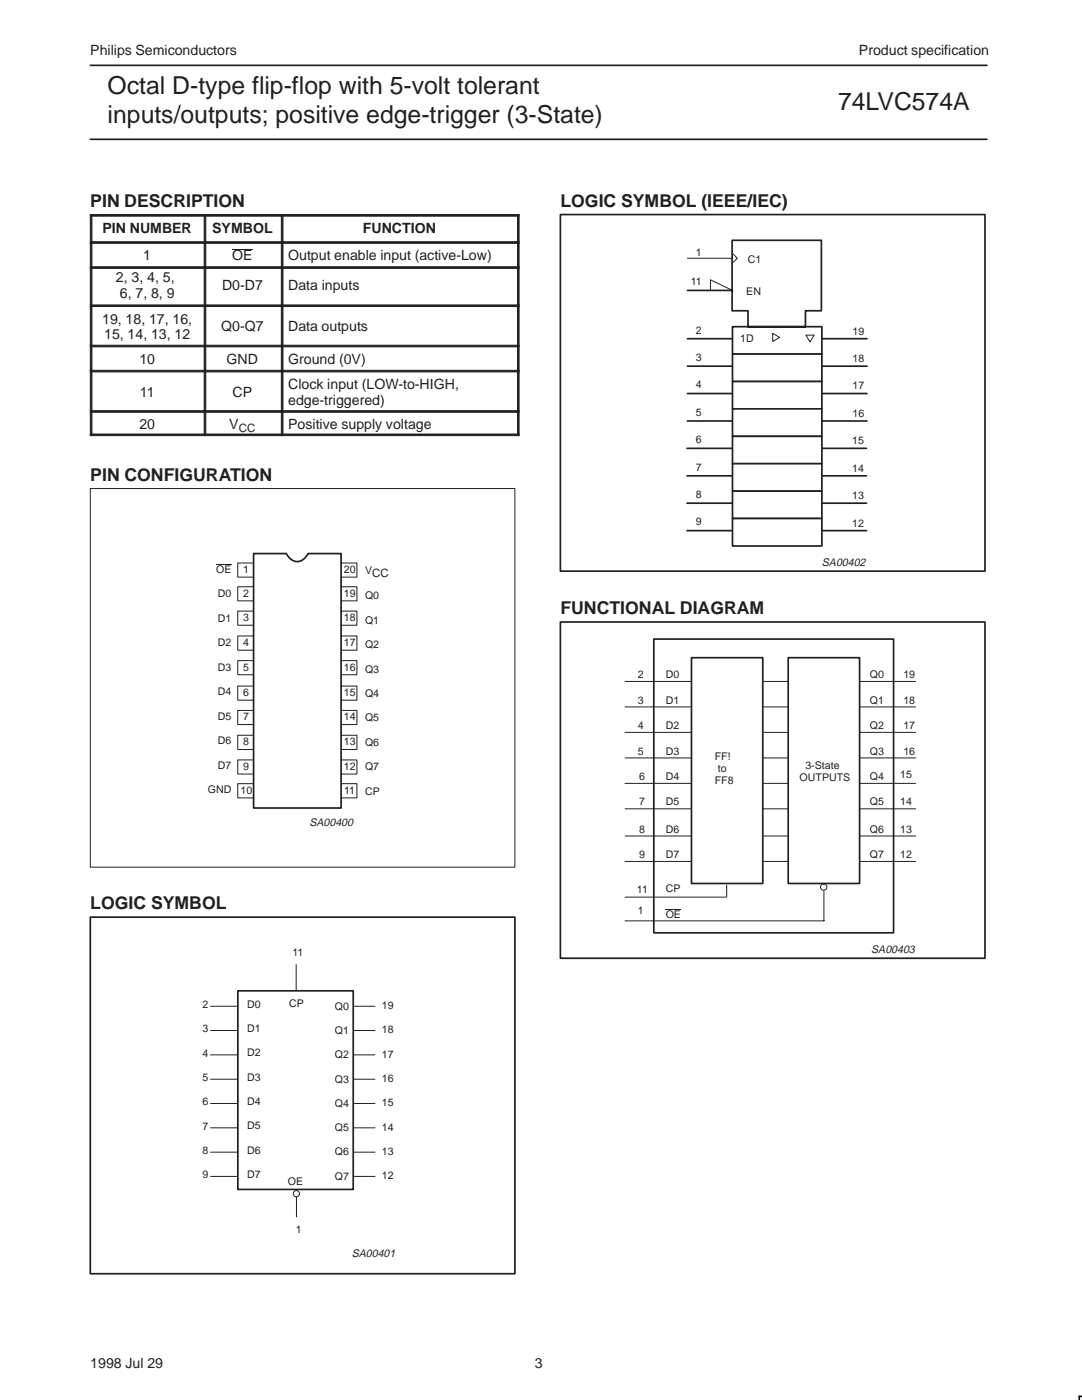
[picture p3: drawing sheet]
<svg xmlns="http://www.w3.org/2000/svg" width="216mm" height="279mm" viewBox="0 0 216 279" stroke-linecap="round" stroke-linejoin="round" font-family="sans-serif">
<path d="M18 13h178.9M18 27.8h178.9M50.6 110.5v50.8h17.5v-50.8h-6.6a2.26 2.26 0 0 1-3.4 1.2l-1-1.2h-6.4" fill="none" stroke="#231f20" stroke-width=".34"/>
<g fill="#231f20" stroke="#231f20" stroke-width=".2">
<path d="M18 42.8h.3v5.4h-.3z" fill-rule="evenodd"/>
<path d="M18 42.8h22.7v.3h-22.7z" fill-rule="evenodd"/>
<path d="M40.7 42.8h.4v5.4h-.4z" fill-rule="evenodd"/>
<path d="M40.7 42.8h15.4v.3h-15.4z" fill-rule="evenodd"/>
<path d="M56.1 42.8h.4v5.4h-.4z" fill-rule="evenodd"/>
<path d="M103.3 42.8h.3v5.4h-.3z" fill-rule="evenodd"/>
<path d="M56.1 42.8h47.5v.3h-47.5z" fill-rule="evenodd"/>
<path d="M18 48.2h.3v5h-.3z" fill-rule="evenodd"/>
<path d="M18 48.2h22.7v.4h-22.7z" fill-rule="evenodd"/>
<path d="M40.7 48.2h.4v5h-.4z" fill-rule="evenodd"/>
<path d="M40.7 48.2h15.4v.4h-15.4z" fill-rule="evenodd"/>
<path d="M56.1 48.2h.4v5h-.4z" fill-rule="evenodd"/>
<path d="M103.3 48.2h.3v5h-.3z" fill-rule="evenodd"/>
<path d="M56.1 48.2h47.5v.4h-47.5z" fill-rule="evenodd"/>
<path d="M18 53.2h.3v7.6h-.3z" fill-rule="evenodd"/>
<path d="M18 53.2h22.7v.4h-22.7z" fill-rule="evenodd"/>
<path d="M40.7 53.2h.4v7.6h-.4z" fill-rule="evenodd"/>
<path d="M40.7 53.2h15.4v.4h-15.4z" fill-rule="evenodd"/>
<path d="M56.1 53.2h.4v7.6h-.4z" fill-rule="evenodd"/>
<path d="M103.3 53.2h.3v7.6h-.3z" fill-rule="evenodd"/>
<path d="M56.1 53.2h47.5v.4h-47.5z" fill-rule="evenodd"/>
<path d="M18 60.9h.3v8h-.3z" fill-rule="evenodd"/>
<path d="M18 60.9h22.7v.3h-22.7z" fill-rule="evenodd"/>
<path d="M40.7 60.9h.4v8h-.4z" fill-rule="evenodd"/>
<path d="M40.7 60.9h15.4v.3h-15.4z" fill-rule="evenodd"/>
<path d="M56.1 60.9h.4v8h-.4z" fill-rule="evenodd"/>
<path d="M103.3 60.9h.3v8h-.3z" fill-rule="evenodd"/>
<path d="M56.1 60.9h47.5v.3h-47.5z" fill-rule="evenodd"/>
<path d="M18 68.9h.3v5h-.3z" fill-rule="evenodd"/>
<path d="M18 68.9h22.7v.3h-22.7z" fill-rule="evenodd"/>
<path d="M40.7 68.9h.4v5h-.4z" fill-rule="evenodd"/>
<path d="M40.7 68.9h15.4v.3h-15.4z" fill-rule="evenodd"/>
<path d="M56.1 68.9h.4v5h-.4z" fill-rule="evenodd"/>
<path d="M103.3 68.9h.3v5h-.3z" fill-rule="evenodd"/>
<path d="M56.1 68.9h47.5v.3h-47.5z" fill-rule="evenodd"/>
<path d="M18 73.9h.3v8h-.3z" fill-rule="evenodd"/>
<path d="M18 73.9h22.7v.3h-22.7z" fill-rule="evenodd"/>
<path d="M40.7 73.9h.4v8h-.4z" fill-rule="evenodd"/>
<path d="M40.7 73.9h15.4v.3h-15.4z" fill-rule="evenodd"/>
<path d="M56.1 73.9h.4v8h-.4z" fill-rule="evenodd"/>
<path d="M103.3 73.9h.3v8h-.3z" fill-rule="evenodd"/>
<path d="M56.1 73.9h47.5v.3h-47.5z" fill-rule="evenodd"/>
<path d="M18 82h.3v4.9h-.3z" fill-rule="evenodd"/>
<path d="M18 82h22.7v.3h-22.7z" fill-rule="evenodd"/>
<path d="M18 86.6h22.7v.3h-22.7z" fill-rule="evenodd"/>
<path d="M40.7 82h.4v4.9h-.4z" fill-rule="evenodd"/>
<path d="M40.7 82h15.4v.3h-15.4z" fill-rule="evenodd"/>
<path d="M40.7 86.6h15.4v.3h-15.4z" fill-rule="evenodd"/>
<path d="M56.1 82h.4v4.9h-.4z" fill-rule="evenodd"/>
<path d="M103.3 82h.3v4.9h-.3z" fill-rule="evenodd"/>
<path d="M56.1 82h47.5v.3h-47.5z" fill-rule="evenodd"/>
<path d="M56.1 86.6h47.5v.3h-47.5z" fill-rule="evenodd"/>
</g>
<g fill="none" stroke="#231f20" stroke-width=".2">
<path d="M46.3 49.8h4.1M18 97.5h84.7v75.6h-84.7zM43.1 112.7h3.1M50.6 117.1h-3.2v2.8h3.2M50.6 112.4h-3.2v2.8h3.2M68.1 117.1h3.1v2.8h-3.1M68.1 112.4h3.1v2.8h-3.1M50.6 136.9h-3.2v2.8h3.2M50.6 131.8h-3.2v2.9h3.2M50.6 126.9h-3.2v2.9h3.2M50.6 122h-3.2v2.8h3.2M68.1 136.9h3.1v2.8h-3.1"/>
<path d="M68.1 131.8h3.1v2.9h-3.1M68.1 126.9h3.1v2.9h-3.1M68.1 122h3.1v2.8h-3.1M50.6 156.4h-3.2v2.8h3.2M50.6 151.7h-3.2v2.8h3.2M50.6 146.7h-3.2v2.9h3.2M50.6 141.8h-3.2v2.8h3.2M68.1 156.4h3.1v2.8h-3.1M68.1 151.7h3.1v2.8h-3.1M68.1 146.7h3.1v2.9h-3.1M68.1 141.8h3.1v2.8h-3.1M42 205.7h32.8"/>
<path d="M42 210.5h32.8M42 215.4h32.8M42 200.8h32.8M42 220.2h32.8M42 225.1h32.8M42 229.9h32.8M42 234.8h32.8M59.2 237.6v5.3"/>
</g>
<path d="M47.5 197.7h23v39.7h-23z" fill-rule="evenodd" fill="#fff"/>
<path d="M47.5 197.7h23v39.7h-23z" fill="none" stroke="#231f20" stroke-width=".34"/>
<circle cx="59.1" cy="238.2" r=".62" fill="#fff"/>
<g fill="none" stroke="#231f20" stroke-width=".2">
<path d="M137.2 51.5h9M141.8 58v-2.2l4.4 2.2M160.8 66.9h1.6l-.8 1.4zM59.1 192.5v5.2"/>
<circle cx="59.1" cy="238.2" r=".62"/>
</g>
<g fill="none" stroke="#231f20" stroke-width=".34">
<path d="M137.2 58h9M146.1 48h17.8v14h-3.2v3.2h-11.4v-3.2h-3.2zM137.2 67.6h9M137.2 73.1h9M137.2 78.5h9M146.2 65.2h17.8v5.5h-17.8zM164 67.6h9M164 73.1h9M164 78.5h9M137.1 89.5h9M137.1 95h9M137.2 84h9"/>
<path d="M163.9 89.5h9M163.9 95h9M164 84h9M137.1 100.4h9M137.1 105.9h9M163.9 100.4h9M163.9 105.9h9M18 183h84.7v71.2h-84.7z"/>
</g>
<path d="M146.2 70.7h17.8v5.4h-17.8z" fill-rule="evenodd" fill="#fff"/>
<path d="M146.2 70.7h17.8v5.4h-17.8z" fill="none" stroke="#231f20" stroke-width=".34"/>
<path d="M146.2 76.1h17.8v5.5h-17.8z" fill-rule="evenodd" fill="#fff"/>
<path d="M146.2 76.1h17.8v5.5h-17.8z" fill="none" stroke="#231f20" stroke-width=".34"/>
<path d="M146.2 81.6h17.8v5.5h-17.8z" fill-rule="evenodd" fill="#fff"/>
<path d="M146.2 81.6h17.8v5.5h-17.8z" fill="none" stroke="#231f20" stroke-width=".34"/>
<path d="M146.2 87.1h17.8v5.4h-17.8z" fill-rule="evenodd" fill="#fff"/>
<path d="M146.2 87.1h17.8v5.4h-17.8z" fill="none" stroke="#231f20" stroke-width=".34"/>
<path d="M146.2 92.5h17.8v5.5h-17.8z" fill-rule="evenodd" fill="#fff"/>
<path d="M146.2 92.5h17.8v5.5h-17.8z" fill="none" stroke="#231f20" stroke-width=".34"/>
<path d="M146.2 98h17.8v5.5h-17.8z" fill-rule="evenodd" fill="#fff"/>
<path d="M146.2 98h17.8v5.5h-17.8z" fill="none" stroke="#231f20" stroke-width=".34"/>
<path d="M146.2 103.5h17.8v5.5h-17.8z" fill-rule="evenodd" fill="#fff"/>
<path d="M111.8 42.8h84.7v71.2h-84.7zM146.2 103.5h17.8v5.5h-17.8zM111.8 124.1h84.7v67.1h-84.7zM130.5 127.5h47.8v58.7h-47.8z" fill="none" stroke="#231f20" stroke-width=".34"/>
<g fill="none" stroke="#231f20" stroke-width=".2">
<path d="M146.3 50.7l.8 .8-.8 .8M154.2 66.5l1.4 .8-1.4 .8zM124.7 136h58M124.7 141.1h58M124.7 146.2h58M124.7 151.3h58M124.7 156.3h58M124.7 161.4h58M124.7 166.8h58M124.7 171.9h58M124.7 179h20.1M145 176.7v2.3"/>
<path d="M164.4 177.8v6M124.7 183.8h39.8M132.8 181.4h3.1"/>
<circle cx="164.4" cy="177" r=".63"/>
</g>
<path d="M138 131.3h14.2v45h-14.2z" fill-rule="evenodd" fill="#fff"/>
<path d="M138 131.3h14.2v45h-14.2z" fill="none" stroke="#231f20" stroke-width=".34"/>
<path d="M157.3 131.3h14.2v45h-14.2z" fill-rule="evenodd" fill="#fff"/>
<path d="M157.3 131.3h14.2v45h-14.2z" fill="none" stroke="#231f20" stroke-width=".34"/>
<path d="M215.9 278.7h-.5v.7" fill="none" stroke="#000" stroke-width=".32"/>
<g font-size="4.9" fill="#231f20">
<text x="21.5" y="18.8">Octal D-type flip-flop with 5-volt tolerant</text>
<text x="167.2" y="22">74LVC574A</text>
<text x="21.5" y="24.5">inputs/outputs; positive edge-trigger (3-State)</text>
</g>
<g font-size="3.5" fill="#231f20">
<text x="18" y="41.2">PIN DESCRIPTION</text>
<text x="111.8" y="41.2">LOGIC SYMBOL (IEEE/IEC)</text>
<text x="18" y="95.9">PIN CONFIGURATION</text>
<text x="111.8" y="122.6">FUNCTIONAL DIAGRAM</text>
<text x="18" y="181.5">LOGIC SYMBOL</text>
</g>
<g font-size="2.8" fill="#231f20">
<text x="18" y="10.9">Philips Semiconductors</text>
<text x="171.4" y="10.9">Product specification</text>
<text x="20.4" y="46.6">PIN NUMBER</text>
<text x="42.3" y="46.6">SYMBOL</text>
<text x="72.4" y="46.6">FUNCTION</text>
<text x="28.6" y="52">1</text>
<text x="46.3" y="52">OE</text>
<text x="57.5" y="52">Output enable input (active-Low)</text>
<text x="23.1" y="56.3">2, 3, 4, 5,</text>
<text x="23.9" y="59.5">6, 7, 8, 9</text>
<text x="44.3" y="57.9">D0-D7</text>
<text x="57.5" y="57.9">Data inputs</text>
<text x="20.4" y="64.6">19, 18, 17, 16,</text>
<text x="20.8" y="67.7">15, 14, 13, 12</text>
<text x="44.1" y="66.1">Q0-Q7</text>
<text x="57.5" y="66.1">Data outputs</text>
<text x="27.8" y="72.6">10</text>
<text x="45.2" y="72.6">GND</text>
<text x="57.5" y="72.6">Ground (0V)</text>
<text x="57.5" y="77.6">Clock input (LOW-to-HIGH,</text>
<text x="27.9" y="79.2">11</text>
<text x="46.4" y="79.2">CP</text>
<text x="57.5" y="80.8">edge-triggered)</text>
<text x="27.8" y="85.7">20</text>
<text x="45.8" y="85.7">V</text>
<text x="57.5" y="85.7">Positive supply voltage</text>
<text x="18" y="273">1998 Jul 29</text>
<text x="106.7" y="273">3</text>
</g>
<g font-size="2.3" fill="#231f20">
<text x="47.6" y="86.3">CC</text>
<text x="74.3" y="115.1">CC</text>
</g>
<g font-size="2.2" fill="#231f20">
<text x="164" y="113">SA00402</text>
<text x="61.7" y="164.8">SA00400</text>
<text x="173.8" y="190.1">SA00403</text>
<text x="70.2" y="250.8">SA00401</text>
</g>
<g font-size="2.1" fill="#231f20">
<text x="138.8" y="51.1">1</text>
<text x="149.2" y="52.5">C1</text>
<text x="137.8" y="56.9">11</text>
<text x="148.9" y="59">EN</text>
<text x="138.8" y="66.6">2</text>
<text x="147.7" y="68.2">1D</text>
<text x="170.1" y="66.8">19</text>
<text x="138.8" y="72">3</text>
<text x="138.8" y="77.5">4</text>
<text x="170.1" y="72.3">18</text>
<text x="170.1" y="77.7">17</text>
<text x="138.8" y="83">5</text>
<text x="170.1" y="83.2">16</text>
<text x="138.8" y="88.5">6</text>
<text x="170" y="88.7">15</text>
<text x="138.8" y="93.9">7</text>
<text x="170" y="94.1">14</text>
<text x="138.8" y="99.4">8</text>
<text x="170" y="99.6">13</text>
<text x="138.8" y="104.9">9</text>
<text x="170" y="105.1">12</text>
<text x="43.1" y="114.4">OE</text>
<text x="43.5" y="119.2">D0</text>
<text x="48.5" y="119.1">2</text>
<text x="48.5" y="114.4">1</text>
<text x="68.6" y="114.4">20</text>
<text x="68.6" y="119.1">19</text>
<text x="72.8" y="114.5">V</text>
<text x="72.8" y="119.6">Q0</text>
<text x="43.5" y="124.1">D1</text>
<text x="48.5" y="124">3</text>
<text x="68.6" y="124">18</text>
<text x="72.8" y="124.5">Q1</text>
<text x="43.5" y="129">D2</text>
<text x="48.5" y="128.9">4</text>
<text x="68.6" y="128.9">17</text>
<text x="72.8" y="129.3">Q2</text>
<text x="43.5" y="133.9">D3</text>
<text x="48.5" y="133.8">5</text>
<text x="68.6" y="133.8">16</text>
<text x="72.8" y="134.2">Q3</text>
<text x="127.3" y="135.3">2</text>
<text x="132.8" y="135.3">D0</text>
<text x="173.6" y="135.3">Q0</text>
<text x="180.3" y="135.3">19</text>
<text x="43.5" y="138.7">D4</text>
<text x="43.5" y="143.6">D5</text>
<text x="48.5" y="143.8">7</text>
<text x="48.5" y="138.9">6</text>
<text x="68.6" y="138.9">15</text>
<text x="68.6" y="143.8">14</text>
<text x="72.8" y="139.1">Q4</text>
<text x="72.8" y="144">Q5</text>
<text x="127.3" y="140.4">3</text>
<text x="132.8" y="140.4">D1</text>
<text x="173.6" y="140.4">Q1</text>
<text x="180.3" y="140.4">18</text>
<text x="43.5" y="148.5">D6</text>
<text x="48.5" y="148.7">8</text>
<text x="68.6" y="148.7">13</text>
<text x="72.8" y="148.9">Q6</text>
<text x="127.3" y="145.5">4</text>
<text x="132.8" y="145.5">D2</text>
<text x="173.6" y="145.5">Q2</text>
<text x="180.3" y="145.5">17</text>
<text x="43.5" y="153.4">D7</text>
<text x="48.5" y="153.7">9</text>
<text x="68.6" y="153.7">12</text>
<text x="72.8" y="153.7">Q7</text>
<text x="127.3" y="150.6">5</text>
<text x="127.5" y="155.7">6</text>
<text x="132.8" y="150.6">D3</text>
<text x="132.8" y="155.7">D4</text>
<text x="142.6" y="151.8">FF!</text>
<text x="143.2" y="154.1">to</text>
<text x="159.6" y="155.8">OUTPUTS</text>
<text x="160.7" y="153.5">3-State</text>
<text x="173.6" y="155.7">Q4</text>
<text x="173.6" y="150.6">Q3</text>
<text x="179.6" y="155.3">15</text>
<text x="180.3" y="150.6">16</text>
<text x="41.5" y="158.2">GND</text>
<text x="48" y="158.4">10</text>
<text x="68.7" y="158.4">11</text>
<text x="72.8" y="158.6">CP</text>
<text x="127.5" y="160.7">7</text>
<text x="132.8" y="160.7">D5</text>
<text x="142.6" y="156.5">FF8</text>
<text x="173.6" y="160.7">Q5</text>
<text x="179.6" y="160.7">14</text>
<text x="127.5" y="166.2">8</text>
<text x="132.8" y="166.2">D6</text>
<text x="173.6" y="166.2">Q6</text>
<text x="179.6" y="166.2">13</text>
<text x="127.5" y="171.3">9</text>
<text x="132.8" y="171.3">D7</text>
<text x="173.6" y="171.3">Q7</text>
<text x="179.6" y="171.3">12</text>
<text x="127.1" y="178.3">11</text>
<text x="132.8" y="178">CP</text>
<text x="127.3" y="182.4">1</text>
<text x="132.8" y="183.1">OE</text>
<text x="58.4" y="190.8">11</text>
<text x="40.4" y="201.2">2</text>
<text x="49.3" y="201.1">D0</text>
<text x="57.7" y="200.9">CP</text>
<text x="66.8" y="201.5">Q0</text>
<text x="76.2" y="201.4">19</text>
<text x="40.4" y="206">3</text>
<text x="49.3" y="206">D1</text>
<text x="66.8" y="206.3">Q1</text>
<text x="76.2" y="206.2">18</text>
<text x="40.4" y="210.9">4</text>
<text x="40.4" y="215.7">5</text>
<text x="49.3" y="210.8">D2</text>
<text x="49.3" y="215.7">D3</text>
<text x="66.8" y="211.2">Q2</text>
<text x="76.2" y="211.1">17</text>
<text x="76.2" y="216">16</text>
<text x="40.4" y="220.6">6</text>
<text x="49.3" y="220.5">D4</text>
<text x="66.8" y="216">Q3</text>
<text x="66.8" y="220.9">Q4</text>
<text x="76.2" y="220.8">15</text>
<text x="40.4" y="225.4">7</text>
<text x="49.3" y="225.4">D5</text>
<text x="66.8" y="225.7">Q5</text>
<text x="76.2" y="225.7">14</text>
<text x="40.4" y="230.3">8</text>
<text x="49.3" y="230.2">D6</text>
<text x="66.8" y="230.6">Q6</text>
<text x="76.2" y="230.5">13</text>
<text x="40.4" y="235.1">9</text>
<text x="49.3" y="235.1">D7</text>
<text x="57.4" y="236.5">OE</text>
<text x="66.8" y="235.4">Q7</text>
<text x="76.2" y="235.4">12</text>
<text x="59" y="246">1</text>
</g>
</svg>
